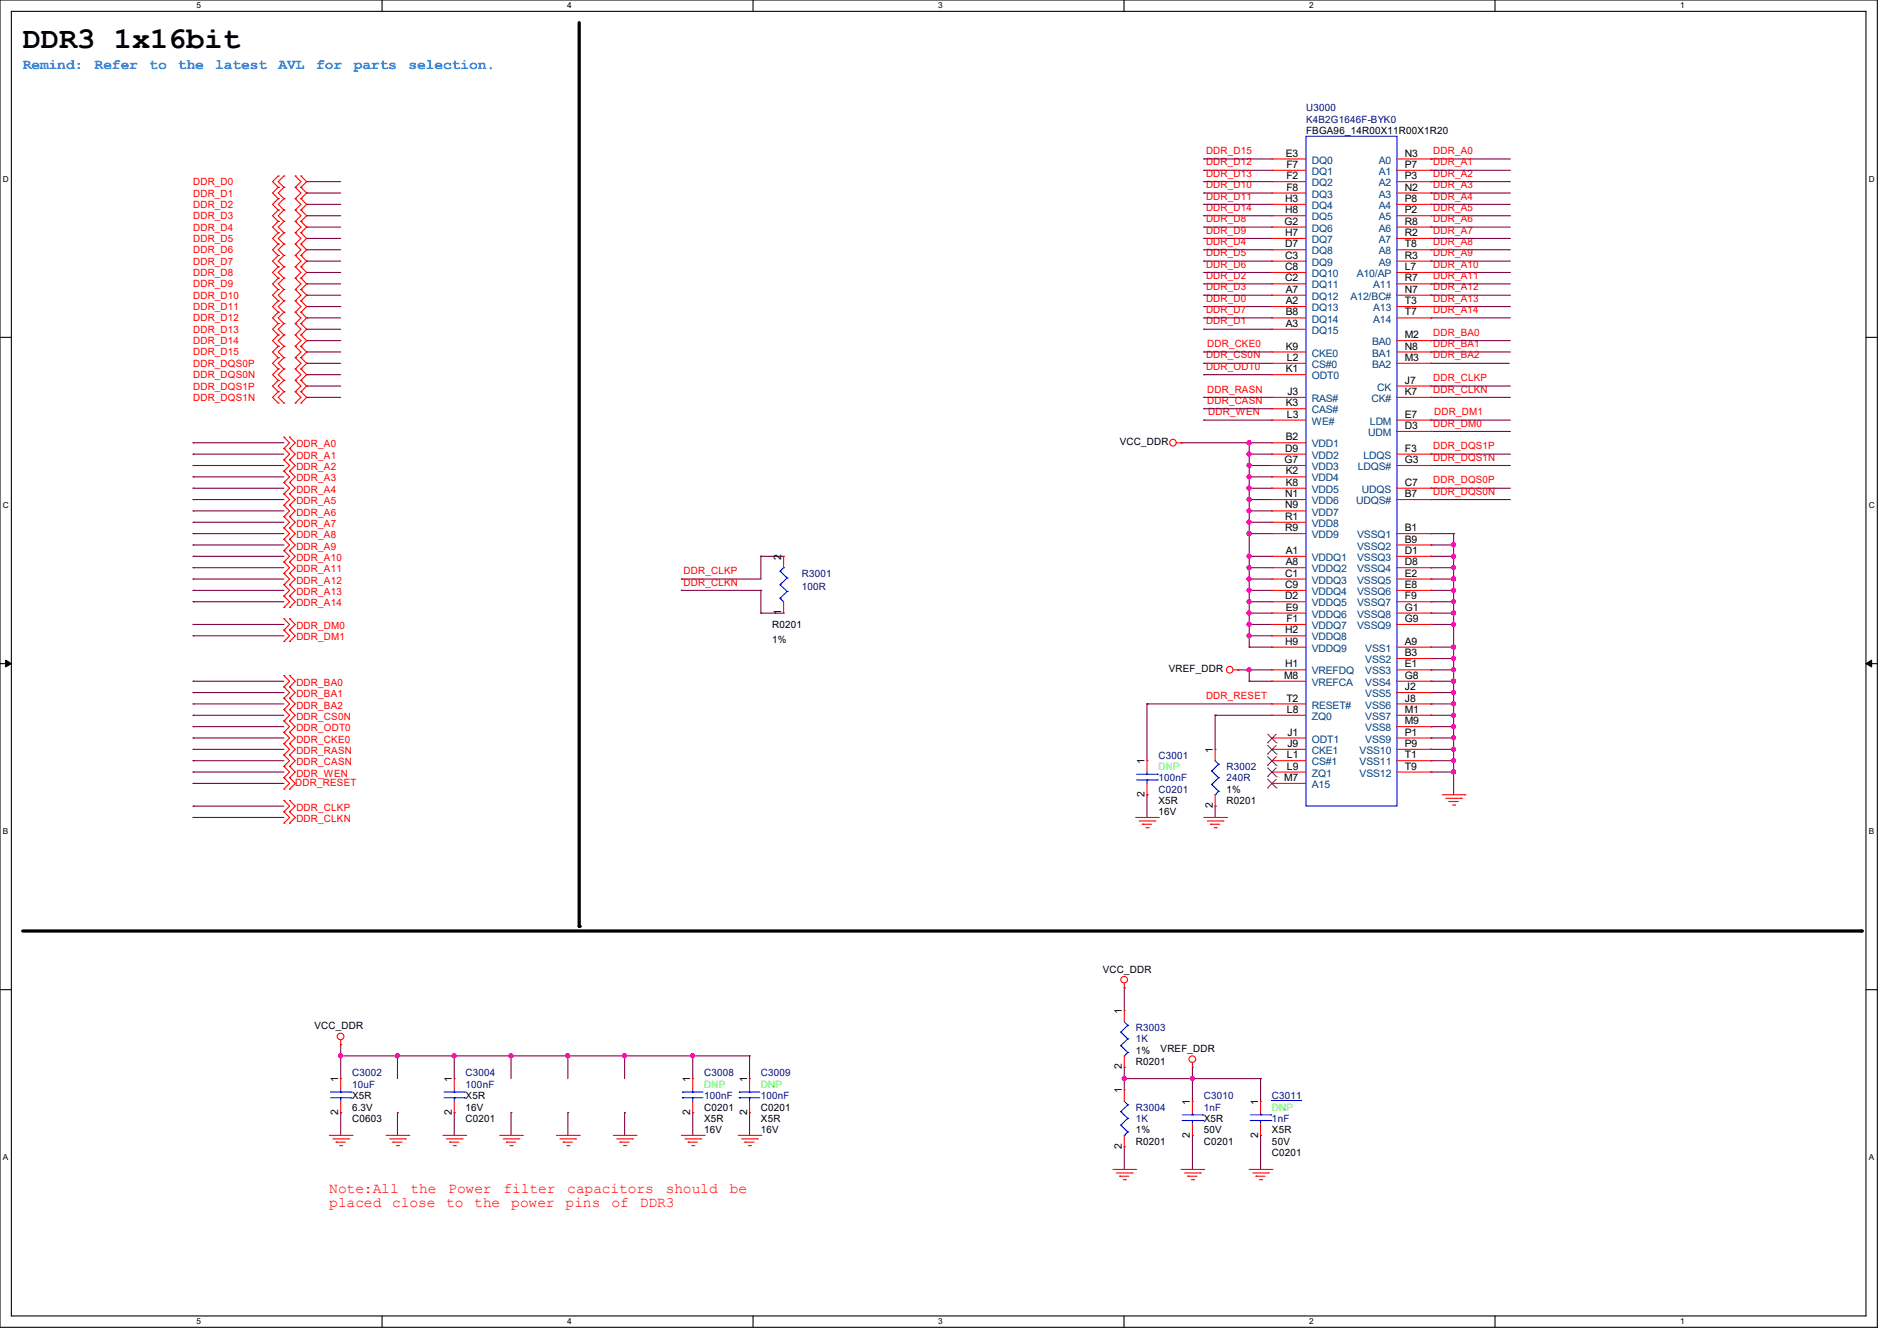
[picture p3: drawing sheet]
<svg xmlns="http://www.w3.org/2000/svg" width="297mm" height="210mm" viewBox="0 0 297 210" stroke-linecap="round" stroke-linejoin="round" font-family="sans-serif">
<path d="M0 0h293.9v207.9h-293.9zM1.8 1.8h290.3v204.3h-290.3z" fill="none" stroke="#000" stroke-width=".17"/>
<g fill="#fff">
<path d="M30.8 .2h.7v1.4h-.7z"/>
<path d="M30.8 206.2h.7v1.4h-.7z"/>
</g>
<path d="M59.8 0v1.8M59.8 206.1v1.8" fill="none" stroke="#000" stroke-width=".17"/>
<g fill="#fff">
<path d="M88.8 .2h.7v1.4h-.7z"/>
<path d="M88.8 206.2h.7v1.4h-.7z"/>
</g>
<path d="M117.9 0v1.8M117.9 206.1v1.8" fill="none" stroke="#000" stroke-width=".17"/>
<g fill="#fff">
<path d="M146.9 .2h.7v1.4h-.7z"/>
<path d="M146.9 206.2h.7v1.4h-.7z"/>
</g>
<path d="M176 0v1.8M176 206.1v1.8" fill="none" stroke="#000" stroke-width=".17"/>
<g fill="#fff">
<path d="M205 .2h.7v1.4h-.7z"/>
<path d="M205 206.2h.7v1.4h-.7z"/>
</g>
<path d="M234.1 0v1.8M234.1 206.1v1.8" fill="none" stroke="#000" stroke-width=".17"/>
<g fill="#fff">
<path d="M263.1 .2h.6v1.4h-.6z"/>
<path d="M263.1 206.2h.6v1.4h-.6z"/>
<path d="M.5 27.3h.9v1.4h-.9z"/>
<path d="M292.6 27.3h.9v1.4h-.9z"/>
<path d="M.5 78.4h.9v1.4h-.9z"/>
<path d="M292.6 78.4h.9v1.4h-.9z"/>
</g>
<path d="M0 52.8h1.8M292.1 52.8h1.8" fill="none" stroke="#000" stroke-width=".17"/>
<g fill="#fff">
<path d="M.5 129.5h.8v1.4h-.8z"/>
<path d="M292.6 129.5h.8v1.4h-.8z"/>
</g>
<path d="M0 103.9h1.8M292.1 103.9h1.8" fill="none" stroke="#000" stroke-width=".17"/>
<path d="M.9 103.4l.9 .5-.9 .5zM292.1 103.9l.9-.5v1z" fill="#000" stroke="#000" stroke-width=".16"/>
<g fill="#fff">
<path d="M.5 180.5h.8v1.4h-.8z"/>
<path d="M292.6 180.5h.8v1.4h-.8z"/>
</g>
<path d="M0 155h1.8M292.1 155h1.8" fill="none" stroke="#000" stroke-width=".17"/>
<path d="M90.7 3.6v141.5M3.6 145.8h287.8" fill="none" stroke="#000" stroke-width=".51"/>
<g fill="#000">
<circle cx="90.7" cy="145.1" r=".25"/>
<circle cx="291.4" cy="145.8" r=".25"/>
</g>
<g fill="none" stroke="#800040" stroke-width=".17">
<path d="M48 33.8h.1M48 32h.1M48 37.3h.1M48 35.6h.1M48 39.1h.1M48 30.2h.1M48 28.4h.1M48 33.8h5.3M48 32h5.3M48 37.3h5.3M48 35.6h5.3M48 39.1h5.3"/>
<path d="M48 30.2h5.3M48 28.4h5.3M188.5 26.7h.1M188.5 30.2h.1M188.5 28.4h.1M188.5 33.8h.1M188.5 37.3h.1M188.5 35.6h.1M188.5 32h.1M188.5 39.1h.1M188.5 24.9h.1M188.5 33.8h10.6"/>
<path d="M188.5 32h10.6M188.5 37.3h10.6M188.5 35.6h10.6M188.5 39.1h10.6M188.5 30.2h10.6M188.5 28.4h10.6M188.5 26.7h10.6M188.5 24.9h10.6M224 33.8h.1M224 39.1h.1M224 35.6h.1M224 32h.1"/>
<path d="M224 30.2h.1M224 37.3h.1M224 24.9h.1M224 28.4h.1M224 26.7h.1M224 33.8h12.5M224 32h12.5M224 37.3h12.5M224 35.6h12.5M224 39.1h12.5M224 30.2h12.5M224 28.4h12.5"/>
<path d="M224 26.7h12.5M224 24.9h12.5M48 58.7h.1M48 56.9h.1M48 40.9h.1M48 46.2h.1M48 44.4h.1M48 42.7h.1M48 48h.1M48 49.8h.1M48 51.6h.1M48 53.3h.1"/>
<path d="M48 55.1h.1M48 58.7h5.3M48 56.9h5.3M48 40.9h5.3M48 46.2h5.3M48 44.4h5.3M48 42.7h5.3M48 48h5.3M48 49.8h5.3M48 51.6h5.3M48 53.3h5.3M48 55.1h5.3"/>
<path d="M188.5 40.9h.1M188.5 44.4h.1M188.5 42.7h.1M188.5 48h.1M188.5 51.6h.1M188.5 49.8h.1M188.5 46.2h.1M188.5 56.9h.1M188.5 58.7h.1M188.5 55.1h.1M188.5 58.7h10.6M188.5 56.9h10.6"/>
<path d="M188.5 40.9h10.6M188.5 46.2h10.6M188.5 44.4h10.6M188.5 42.7h10.6M188.5 48h10.6M188.5 49.8h10.6M188.5 51.6h10.6M188.5 55.1h10.6M224 55.1h.1M224 53.3h.1M224 56.9h.1M224 40.9h.1"/>
<path d="M224 42.7h.1M224 46.2h.1M224 44.4h.1M224 48h.1M224 49.8h.1M224 56.9h12.3M224 40.9h12.5M224 46.2h12.5M224 44.4h12.5M224 42.7h12.5M224 48h12.5M224 49.8h12.5"/>
<path d="M224 53.3h12.5M224 55.1h12.5M30.2 74.7h.1M30.2 72.9h.1M30.2 78.2h.1M30.2 76.5h.1M30.2 71.1h.1M30.2 69.3h.1M30.2 74.7h14.2M30.2 72.9h14.2M30.2 78.2h14.2M30.2 76.5h14.2"/>
<path d="M30.2 71.1h14.2M30.2 69.3h14.2M48 62.2h.1M48 60.5h.1M48 62.2h5.3M48 60.5h5.3M184.9 69.3h.1M184.9 69.3h14.2M188.5 65.8h.1M188.5 64h.1M188.5 62.2h.1M188.5 62.2h10.6"/>
<path d="M188.5 65.8h10.6M188.5 64h10.6M195.6 71.1h.1M195.6 72.9h.1M195.6 76.5h.1M195.6 69.3h.1M195.6 74.7h.1M195.6 78.2h.1M195.6 74.7h3.5M195.6 72.9h3.5M195.6 78.2h3.5M195.6 76.5h3.5"/>
<path d="M195.6 71.1h3.5M195.6 69.3v32M224 62.2h.1M224 67.6h.1M224 76.5h.1M224 78.2h.1M224 65.8h.1M224 71.1h.1M224 72.9h.1M224 60.5h.1M224 62.2h12.5M224 60.5h12.5"/>
<path d="M224 72.9h12.5M224 78.2h12.5M224 76.5h12.5M224 71.1h12.5M224 67.6h12.5M224 65.8h12.5M30.2 97.8h.1M30.2 99.6h.1M30.2 80h.1M30.2 81.8h.1M30.2 87.1h.1M30.2 85.3h.1"/>
<path d="M30.2 83.6h.1M30.2 88.9h.1M30.2 90.7h.1M30.2 92.5h.1M30.2 94.2h.1M30.2 97.8h14.2M30.2 99.6h14.2M30.2 80h14.2M30.2 81.8h14.2M30.2 87.1h14.2M30.2 85.3h14.2M30.2 83.6h14.2"/>
<path d="M30.2 88.9h14.2M30.2 90.7h14.2M30.2 92.5h14.2M30.2 94.2h14.2M106.7 90.7h.1M106.7 92.5h.1M106.7 92.5h12.4M119.1 87.1h.1M119.1 92.5h.1M119.1 96h.1M119.1 87.1h3.6M119.1 87.1v3.6h-12.4"/>
<path d="M119.1 92.5v3.5M119.1 96h3.6M195.6 80h.1M195.6 83.6h.1M195.6 88.9h.1M195.6 97.8h.1M195.6 99.6h.1M195.6 96h.1M195.6 92.5h.1M195.6 81.8h.1M195.6 87.1h.1M195.6 90.7h.1"/>
<path d="M195.6 94.2h.1M195.6 97.8h3.5M195.6 99.6h3.5M195.6 80h3.5M195.6 81.8h3.5M195.6 87.1h3.5M195.6 83.6h3.5M195.6 88.9h3.5M195.6 90.7h3.5M195.6 92.5h3.5M195.6 94.2h3.5M195.6 96h3.5"/>
<path d="M224 97.8h.1M224 90.7h.1M224 96h.1M224 94.2h.1M224 92.5h.1M224 88.9h.1M224 83.6h.1M224 85.3h.1M224 87.1h.1M224 97.8h3.6M224 87.1h3.6M224 85.3h3.6"/>
<path d="M224 83.6h3.6M224 88.9h3.6M224 90.7h3.6M224 92.5h3.6M224 94.2h3.6M224 96h3.6M227.6 96h.1M227.6 90.7h.1M227.6 92.5h.1M227.6 94.2h.1M227.6 97.8h.1M227.6 83.6h.1"/>
<path d="M227.6 87.1h.1M227.6 85.3h.1M227.6 88.9h.1M227.6 83.6v40.9M30.2 112h.1M30.2 113.8h.1M30.2 119.1h.1M30.2 115.6h.1M30.2 117.3h.1M30.2 108.5h.1M30.2 110.2h.1M30.2 106.7h.1"/>
<path d="M30.2 112h14.2M30.2 113.8h14.2M30.2 119.1h14.2M30.2 115.6h14.2M30.2 117.3h14.2M30.2 108.5h14.2M30.2 110.2h14.2M30.2 106.7h14.2M179.6 110.2h.1M179.6 110.2h19.5M179.6 110.2v8.9M190.2 112h.1"/>
<path d="M190.2 112h8.9M190.2 112v5.3M193.8 104.9h.1M193.8 104.9h5.3M195.6 104.9h.1M195.6 106.7h.1M195.6 101.3h.1M195.6 106.7h3.5M195.6 104.9v1.8M195.6 101.3h3.5M224 117.3h.1M224 115.6h.1"/>
<path d="M224 113.8h.1M224 112h.1M224 110.2h.1M224 106.7h.1M224 119.1h.1M224 108.5h.1M224 103.1h.1M224 101.3h.1M224 104.9h.1M224 112h3.6M224 113.8h3.6M224 119.1h3.6"/>
<path d="M224 115.6h3.6M224 117.3h3.6M224 108.5h3.6M224 110.2h3.6M224 106.7h3.6M224 104.9h3.6M224 103.1h3.6M224 101.3h3.6M227.6 108.5h.1M227.6 104.9h.1M227.6 112h.1M227.6 101.3h.1"/>
<path d="M227.6 103.1h.1M227.6 110.2h.1M227.6 113.8h.1M227.6 115.6h.1M227.6 106.7h.1M227.6 117.3h.1M227.6 119.1h.1M30.2 120.9h.1M30.2 128h.1M30.2 126.2h.1M30.2 122.7h.1M30.2 120.9h14.2"/>
<path d="M30.2 128h14.2M30.2 126.2h14.2M30.2 122.7h14.2M179.6 124.5h.1M179.6 124.5v3.5M190.2 126.2h.1M190.2 126.2v1.8M224 120.9h.1M224 120.9h3.6M227.6 120.9h.1M176 154.7h.1M176 154.7v3.5"/>
<path d="M53.3 165.4h.1M53.3 174.2h.1M53.3 163.6h.1M53.3 163.6v5.3M53.3 174.2v3.6M53.3 165.4h64M62.2 174.2h.1M62.2 165.4h.1M62.2 165.4v3.5M62.2 174.2v3.6M71.1 165.4h.1M71.1 174.2h.1"/>
<path d="M71.1 165.4v3.5M71.1 174.2v3.6M80 165.4h.1M80 174.2h.1M80 165.4v3.5M80 174.2v3.6M88.9 174.2h.1M88.9 165.4h.1M88.9 165.4v3.5M88.9 174.2v3.6M97.8 174.2h.1M97.8 165.4h.1"/>
<path d="M97.8 165.4v3.5M97.8 174.2v3.6M108.5 174.2h.1M108.5 165.4h.1M108.5 165.4v3.5M108.5 174.2v3.6M117.3 174.2h.1M117.3 165.4h.1M117.3 165.4v3.5M117.3 174.2v3.6M176 179.6h.1M176 168.9h.1"/>
<path d="M176 167.1h.1M176 167.1v3.6M176 179.6v3.5M176 168.9h21.4M186.7 177.8h.1M186.7 168.9h.1M186.7 167.1h.1M186.7 167.1v5.4M186.7 177.8v5.3M197.4 177.8h.1M197.4 168.9h.1M197.4 168.9v3.6"/>
<path d="M197.4 177.8v5.3"/>
</g>
<g fill="#f0f" stroke="#f0f" stroke-width=".17">
<circle cx="62.2" cy="165.3" r=".32"/>
<circle cx="53.3" cy="165.3" r=".32"/>
<circle cx="80" cy="165.3" r=".32"/>
<circle cx="71.1" cy="165.3" r=".32"/>
<circle cx="97.8" cy="165.3" r=".32"/>
<circle cx="88.9" cy="165.3" r=".32"/>
<circle cx="186.7" cy="168.9" r=".32"/>
<circle cx="176" cy="168.9" r=".32"/>
<circle cx="195.6" cy="104.9" r=".32"/>
<circle cx="195.6" cy="72.9" r=".32"/>
<circle cx="227.6" cy="106.7" r=".32"/>
<circle cx="227.6" cy="104.9" r=".32"/>
<circle cx="227.6" cy="97.8" r=".32"/>
<circle cx="227.6" cy="120.9" r=".32"/>
<circle cx="227.6" cy="108.4" r=".32"/>
<circle cx="227.6" cy="90.7" r=".32"/>
<circle cx="227.6" cy="94.2" r=".32"/>
<circle cx="227.6" cy="92.4" r=".32"/>
<circle cx="227.6" cy="96" r=".32"/>
<circle cx="227.6" cy="112" r=".32"/>
<circle cx="227.6" cy="110.2" r=".32"/>
<circle cx="227.6" cy="103.1" r=".32"/>
<circle cx="227.6" cy="101.3" r=".32"/>
<circle cx="227.6" cy="115.5" r=".32"/>
<circle cx="227.6" cy="113.8" r=".32"/>
<circle cx="227.6" cy="119.1" r=".32"/>
<circle cx="227.6" cy="117.3" r=".32"/>
<circle cx="227.6" cy="85.3" r=".32"/>
<circle cx="227.6" cy="88.9" r=".32"/>
<circle cx="227.6" cy="87.1" r=".32"/>
<circle cx="195.6" cy="83.5" r=".32"/>
<circle cx="195.6" cy="87.1" r=".32"/>
<circle cx="195.6" cy="88.9" r=".32"/>
<circle cx="195.6" cy="99.5" r=".32"/>
<circle cx="195.6" cy="94.2" r=".32"/>
<circle cx="195.6" cy="92.4" r=".32"/>
<circle cx="195.6" cy="97.8" r=".32"/>
<circle cx="195.6" cy="96" r=".32"/>
<circle cx="195.6" cy="71.1" r=".32"/>
<circle cx="195.6" cy="69.3" r=".32"/>
<circle cx="195.6" cy="76.4" r=".32"/>
<circle cx="195.6" cy="74.7" r=".32"/>
<circle cx="195.6" cy="80" r=".32"/>
<circle cx="195.6" cy="78.2" r=".32"/>
<circle cx="195.6" cy="81.8" r=".32"/>
<circle cx="195.6" cy="90.7" r=".32"/>
<circle cx="108.4" cy="165.3" r=".32"/>
</g>
<g fill="none" stroke="#f00" stroke-width=".17">
<path d="M43.6 29.3h.1M43.6 27.6h.1M43.6 31.1h.1M43.6 32.9h.1M43.6 34.7h.1M43.6 36.4h.1M43.6 38.2h.1M43.6 32.9l-.9 .9 .9 .9M43.6 27.6l-.9 .8 .9 .9M43.6 34.7l-.9 .9 .9 .8M43.6 29.3l-.9 .9 .9 .9M43.6 36.4l-.9 .9 .9 .9"/>
<path d="M43.6 31.1l-.9 .9 .9 .9M43.6 38.2l-.9 .9 .9 .9M44.4 29.3h.1M44.4 27.6h.1M44.4 31.1h.1M44.4 32.9h.1M44.4 34.7h.1M44.4 36.4h.1M44.4 38.2h.1M44.4 31.1l-.8 .9 .8 .9M44.4 27.6l-.8 .8 .8 .9M44.4 32.9l-.8 .9 .8 .9"/>
<path d="M44.4 29.3l-.8 .9 .8 .9M44.4 34.7l-.8 .9 .8 .8M44.4 36.4l-.8 .9 .8 .9M44.4 38.2l-.8 .9 .8 .9M46.2 29.3h.1M46.2 27.6h.1M46.2 31.1h.1M46.2 32.9h.1M46.2 34.7h.1M46.2 36.4h.1M46.2 38.2h.1M46.2 27.6l.9 .8-.9 .9"/>
<path d="M46.2 31.1l.9 .9-.9 .9M46.2 29.3l.9 .9-.9 .9M46.2 32.9l.9 .9-.9 .9M46.2 34.7l.9 .9-.9 .8M46.2 36.4l.9 .9-.9 .9M46.2 38.2l.9 .9-.9 .9M47.1 27.6h.1M47.1 29.3h.1M47.1 31.1h.1M47.1 32.9h.1M47.1 34.7h.1M47.1 36.4h.1"/>
<path d="M47.1 38.2h.1M47.1 27.6l.9 .8-.9 .9M47.1 32.9l.9 .9-.9 .9M47.1 29.3l.9 .9-.9 .9M47.1 34.7l.9 .9-.9 .8M47.1 31.1l.9 .9-.9 .9M47.1 36.4l.9 .9-.9 .9M47.1 38.2l.9 .9-.9 .9M199.1 24.9h.1M199.1 26.7h.1M199.1 28.4h.1M199.1 30.2h.1"/>
<path d="M199.1 32h.1M199.1 33.8h.1M199.1 35.6h.1M199.1 37.3h.1M199.1 39.1h.1M199.1 24.9h5.4M199.1 26.7h5.4M199.1 28.4h5.4M199.1 30.2h5.4M199.1 32h5.4M199.1 33.8h5.4M199.1 35.6h5.4"/>
<path d="M199.1 37.3h5.4M199.1 39.1h5.4M218.7 24.9h5.3M218.7 26.7h5.3M218.7 28.4h5.3M218.7 30.2h5.3M218.7 32h5.3M218.7 33.8h5.3M218.7 35.6h5.3M218.7 37.3h5.3M218.7 39.1h5.3M224 24.9h.1"/>
<path d="M224 26.7h.1M224 28.4h.1M224 30.2h.1M224 32h.1M224 33.8h.1M224 35.6h.1M224 37.3h.1M224 39.1h.1M43.6 57.8h.1M43.6 56h.1M43.6 59.6h.1M43.6 40h.1"/>
<path d="M43.6 41.8h.1M43.6 43.6h.1M43.6 45.3h.1M43.6 47.1h.1M43.6 48.9h.1M43.6 50.7h.1M43.6 52.5h.1M43.6 54.2h.1M43.6 50.7l-.9 .9 .9 .9M43.6 56l-.9 .9 .9 .9M43.6 52.5l-.9 .8 .9 .9M43.6 57.8l-.9 .9 .9 .9"/>
<path d="M43.6 59.6l-.9 .9 .9 .8M43.6 40l-.9 .9 .9 .9M43.6 41.8l-.9 .9 .9 .9M43.6 43.6l-.9 .8 .9 .9M43.6 45.3l-.9 .9 .9 .9M43.6 47.1l-.9 .9 .9 .9M43.6 48.9l-.9 .9 .9 .9M43.6 54.2l-.9 .9 .9 .9M44.4 57.8h.1M44.4 56h.1M44.4 59.6h.1M44.4 40h.1"/>
<path d="M44.4 41.8h.1M44.4 43.6h.1M44.4 45.3h.1M44.4 47.1h.1M44.4 48.9h.1M44.4 50.7h.1M44.4 52.5h.1M44.4 54.2h.1M44.4 59.6l-.8 .9 .8 .8M44.4 52.5l-.8 .8 .8 .9M44.4 56l-.8 .9 .8 .9M44.4 54.2l-.8 .9 .8 .9"/>
<path d="M44.4 57.8l-.8 .9 .8 .9M44.4 40l-.8 .9 .8 .9M44.4 41.8l-.8 .9 .8 .9M44.4 43.6l-.8 .8 .8 .9M44.4 45.3l-.8 .9 .8 .9M44.4 47.1l-.8 .9 .8 .9M44.4 48.9l-.8 .9 .8 .9M44.4 50.7l-.8 .9 .8 .9M46.2 57.8h.1M46.2 56h.1M46.2 59.6h.1M46.2 40h.1"/>
<path d="M46.2 41.8h.1M46.2 43.6h.1M46.2 45.3h.1M46.2 47.1h.1M46.2 48.9h.1M46.2 50.7h.1M46.2 52.5h.1M46.2 54.2h.1M46.2 56l.9 .9-.9 .9M46.2 52.5l.9 .8-.9 .9M46.2 57.8l.9 .9-.9 .9M46.2 54.2l.9 .9-.9 .9"/>
<path d="M46.2 59.6l.9 .9-.9 .8M46.2 40l.9 .9-.9 .9M46.2 41.8l.9 .9-.9 .9M46.2 43.6l.9 .8-.9 .9M46.2 45.3l.9 .9-.9 .9M46.2 47.1l.9 .9-.9 .9M46.2 50.7l.9 .9-.9 .9M46.2 48.9l.9 .9-.9 .9M47.1 56h.1M47.1 57.8h.1M47.1 59.6h.1M47.1 40h.1"/>
<path d="M47.1 41.8h.1M47.1 43.6h.1M47.1 45.3h.1M47.1 47.1h.1M47.1 48.9h.1M47.1 50.7h.1M47.1 52.5h.1M47.1 54.2h.1M47.1 56l.9 .9-.9 .9M47.1 50.7l.9 .9-.9 .9M47.1 57.8l.9 .9-.9 .9M47.1 52.5l.9 .8-.9 .9"/>
<path d="M47.1 59.6l.9 .9-.9 .8M47.1 54.2l.9 .9-.9 .9M47.1 40l.9 .9-.9 .9M47.1 41.8l.9 .9-.9 .9M47.1 43.6l.9 .8-.9 .9M47.1 45.3l.9 .9-.9 .9M47.1 47.1l.9 .9-.9 .9M47.1 48.9l.9 .9-.9 .9M199.1 40.9h.1M199.1 42.7h.1M199.1 44.4h.1M199.1 46.2h.1"/>
<path d="M199.1 48h.1M199.1 49.8h.1M199.1 51.6h.1M199.1 55.1h.1M199.1 56.9h.1M199.1 58.7h.1M199.1 40.9h5.4M199.1 42.7h5.4M199.1 44.4h5.4M199.1 46.2h5.4M199.1 48h5.4M199.1 49.8h5.4"/>
<path d="M199.1 51.6h5.4M199.1 55.1h5.4M199.1 56.9h5.4M199.1 58.7h5.4M218.7 40.9h5.3M218.7 42.7h5.3M218.7 44.4h5.3M218.7 46.2h5.3M218.7 48h5.3M218.7 49.8h5.3M218.7 55.1h5.3M218.7 56.9h5.3"/>
<path d="M218.7 53.3h5.3M224 40.9h.1M224 42.7h.1M224 44.4h.1M224 46.2h.1M224 48h.1M224 53.3h.1M224 55.1h.1M224 56.9h.1M224 49.8h.1M43.6 61.3h.1M43.6 63.1h.1"/>
<path d="M43.6 61.3l-.9 .9 .9 .9M44.4 68.5h.1M44.4 70.2h.1M44.4 72h.1M44.4 73.8h.1M44.4 75.6h.1M44.4 77.3h.1M44.4 79.1h.1M44.4 61.3h.1M44.4 63.1h.1M44.4 68.5l.9 .8-.9 .9M44.4 70.2l.9 .9-.9 .9"/>
<path d="M44.4 72l.9 .9-.9 .9M44.4 73.8l.9 .9-.9 .9M44.4 75.6l.9 .9-.9 .8M44.4 77.3l.9 .9-.9 .9M44.4 79.1l.9 .9-.9 .9M44.4 61.3l-.8 .9 .8 .9M45.3 68.5h.1M45.3 70.2h.1M45.3 72h.1M45.3 73.8h.1M45.3 75.6h.1M45.3 77.3h.1"/>
<path d="M45.3 79.1h.1M45.3 68.5l.9 .8-.9 .9M45.3 70.2l.9 .9-.9 .9M45.3 72l.9 .9-.9 .9M45.3 73.8l.9 .9-.9 .9M45.3 75.6l.9 .9-.9 .8M45.3 77.3l.9 .9-.9 .9M45.3 79.1l.9 .9-.9 .9M46.2 61.3h.1M46.2 63.1h.1M46.2 61.3l.9 .9-.9 .9M47.1 61.3h.1"/>
<path d="M47.1 63.1h.1M47.1 61.3l.9 .9-.9 .9M184.2 69.3h.7M184.9 69.3h.1M199.1 62.2h.1M199.1 64h.1M199.1 65.8h.1M199.1 69.3h.1M199.1 71.1h.1M199.1 72.9h.1M199.1 74.7h.1M199.1 76.5h.1"/>
<path d="M199.1 78.2h.1M199.1 69.3h5.4M199.1 62.2h5.4M199.1 64h5.4M199.1 65.8h5.4M199.1 71.1h5.4M199.1 72.9h5.4M199.1 74.7h5.4M199.1 76.5h5.4M199.1 78.2h5.4M218.7 62.2h5.3M218.7 65.8h5.3"/>
<path d="M218.7 71.1h5.3M218.7 72.9h5.3M218.7 76.5h5.3M218.7 60.5h5.3M218.7 67.6h5.3M218.7 78.2h5.3M224 60.5h.1M224 62.2h.1M224 65.8h.1M224 67.6h.1M224 71.1h.1M224 72.9h.1"/>
<path d="M224 76.5h.1M224 78.2h.1M44.4 80.9h.1M44.4 82.7h.1M44.4 84.5h.1M44.4 86.2h.1M44.4 88h.1M44.4 89.8h.1M44.4 91.6h.1M44.4 93.3h.1M44.4 96.9h.1M44.4 98.7h.1"/>
<path d="M44.4 95.1h.1M44.4 80.9l.9 .9-.9 .9M44.4 82.7l.9 .9-.9 .9M44.4 84.5l.9 .8-.9 .9M44.4 86.2l.9 .9-.9 .9M44.4 88l.9 .9-.9 .9M44.4 89.8l.9 .9-.9 .9M44.4 91.6l.9 .9-.9 .8M44.4 96.9l.9 .9-.9 .9M44.4 98.7l.9 .9-.9 .9M44.4 93.3l.9 .9-.9 .9M45.3 80.9h.1"/>
<path d="M45.3 82.7h.1M45.3 84.5h.1M45.3 86.2h.1M45.3 88h.1M45.3 89.8h.1M45.3 91.6h.1M45.3 93.3h.1M45.3 96.9h.1M45.3 98.7h.1M45.3 95.1h.1M45.3 80.9l.9 .9-.9 .9M45.3 82.7l.9 .9-.9 .9"/>
<path d="M45.3 84.5l.9 .8-.9 .9M45.3 86.2l.9 .9-.9 .9M45.3 88l.9 .9-.9 .9M45.3 89.8l.9 .9-.9 .9M45.3 91.6l.9 .9-.9 .8M45.3 96.9l.9 .9-.9 .9M45.3 98.7l.9 .9-.9 .9M45.3 93.3l.9 .9-.9 .9M122.7 96h.1M122.7 87.1h.1M122.7 87.1v1.8M122.7 94.2v1.8"/>
<path d="M199.1 87.1h.1M199.1 88.9h.1M199.1 90.7h.1M199.1 92.5h.1M199.1 94.2h.1M199.1 96h.1M199.1 97.8h.1M199.1 80h.1M199.1 81.8h.1M199.1 83.6h.1M199.1 99.6h.1M199.1 87.1h5.4"/>
<path d="M199.1 88.9h5.4M199.1 83.6h5.4M199.1 90.7h5.4M199.1 92.5h5.4M199.1 94.2h5.4M199.1 96h5.4M199.1 97.8h5.4M199.1 80h5.4M199.1 81.8h5.4M199.1 99.6h5.4M218.7 87.1h5.3M218.7 88.9h5.3"/>
<path d="M218.7 83.6h5.3M218.7 85.3h5.3M218.7 90.7h5.3M218.7 92.5h5.3M218.7 94.2h5.3M218.7 96h5.3M218.7 97.8h5.3M224 83.6h.1M224 85.3h.1M224 87.1h.1M224 88.9h.1M224 90.7h.1"/>
<path d="M224 92.5h.1M224 94.2h.1M224 96h.1M224 97.8h.1M44.4 116.5h.1M44.4 118.2h.1M44.4 100.5h.1M44.4 105.8h.1M44.4 107.6h.1M44.4 109.3h.1M44.4 111.1h.1M44.4 112.9h.1"/>
<path d="M44.4 114.7h.1M44.4 116.5l.9 .8-.9 .9M44.4 118.2l.9 .9-.9 .9M44.4 105.8l.9 .9-.9 .9M44.4 107.6l.9 .9-.9 .8M44.4 109.3l.9 .9-.9 .9M44.4 111.1l.9 .9-.9 .9M44.4 112.9l.9 .9-.9 .9M44.4 114.7l.9 .9-.9 .9M45.3 116.5h.1M45.3 118.2h.1M45.3 100.5h.1"/>
<path d="M45.3 105.8h.1M45.3 107.6h.1M45.3 109.3h.1M45.3 111.1h.1M45.3 112.9h.1M45.3 114.7h.1M45.3 116.5l.9 .8-.9 .9M45.3 118.2l.9 .9-.9 .9M45.3 105.8l.9 .9-.9 .9M45.3 107.6l.9 .9-.9 .8M45.3 109.3l.9 .9-.9 .9M45.3 111.1l.9 .9-.9 .9"/>
<path d="M45.3 112.9l.9 .9-.9 .9M45.3 114.7l.9 .9-.9 .9M179.6 119.1h.1M179.6 119.1v1.8M190.2 117.3h.1M190.2 117.3v1.8M193.1 104.9h.7M193.8 104.9h.1M199.1 115.6h.1M199.1 117.3h.1M199.1 104.9h.1M199.1 119.1h.1"/>
<path d="M199.1 112h.1M199.1 106.7h.1M199.1 110.2h.1M199.1 101.3h.1M199.1 104.9h5.4M199.1 115.6h5.4M199.1 117.3h5.4M199.1 101.3h5.4M199.1 106.7h5.4M199.1 110.2h5.4M199.1 112h5.4M199.1 119.1h5.4"/>
<path d="M218.7 104.9h5.3M218.7 115.6h5.3M218.7 117.3h5.3M218.7 101.3h5.3M218.7 103.1h5.3M218.7 106.7h5.3M218.7 108.5h5.3M218.7 110.2h5.3M218.7 112h5.3M218.7 113.8h5.3M218.7 119.1h5.3M224 101.3h.1"/>
<path d="M224 103.1h.1M224 106.7h.1M224 108.5h.1M224 104.9h.1M224 110.2h.1M224 112h.1M224 113.8h.1M224 115.6h.1M224 117.3h.1M224 119.1h.1M44.4 120h.1M44.4 121.8h.1"/>
<path d="M44.4 125.3h.1M44.4 127.1h.1M44.4 128.9h.1M44.4 123.6h.1M44.4 120l.9 .9-.9 .9M44.4 125.3l.9 .9-.9 .9M44.4 127.1l.9 .9-.9 .9M44.4 121.8l.9 .9-.9 .9M45.3 120h.1M45.3 121.8h.1M45.3 125.3h.1M45.3 127.1h.1"/>
<path d="M45.3 128.9h.1M45.3 123.6h.1M45.3 120l.9 .9-.9 .9M45.3 125.3l.9 .9-.9 .9M45.3 127.1l.9 .9-.9 .9M45.3 121.8l.9 .9-.9 .9M177.8 128h3.6M178.4 128.6h2.4M178.9 129.1h.1M178.9 129.1h1.4M179.4 129.6h.3M179.6 124.5h.1"/>
<path d="M179.6 122.7v1.8M179.7 129.6h.1M180.8 128.6h.1M181.4 128h.1M188.5 128h3.5M189 128.6h2.5M189.5 129.1h.1M189.5 129.1h1.5M190.1 129.6h.3M190.2 126.2h.1M190.2 124.5v1.7M190.4 129.6h.1"/>
<path d="M191.5 128.6h.1M192 128h.1M199.1 120.9h.1M199.1 122.7h.1M199.1 120.9h5.4M199.1 122.7h5.4M218.7 120.9h5.3M224 120.9h.1M225.8 124.5h3.6M226.4 125h2.4M226.9 125.5h.1M226.9 125.5h1.4"/>
<path d="M227.4 126.1h.4M227.8 126.1h.1M228.8 125h.1M229.4 124.5h.1M176 154.7h.1M176 158.2h.1M176 154v.7M176 158.2v1.8M51.6 177.8h3.5M52.1 178.4h2.5M52.6 178.9h.1M52.6 178.9h1.5"/>
<path d="M53.2 179.4h.3M53.3 163.6h.1M53.3 168.9h.1M53.3 174.2h.1M53.3 162.9v.7M53.3 168.9v1.8M53.3 172.5v1.7M53.5 179.4h.1M54.6 178.4h.1M55.1 177.8h.1M60.5 177.8h3.5M61 178.4h2.5"/>
<path d="M61.5 178.9h.1M61.5 178.9h1.4M62.1 179.4h.3M62.4 179.4h.1M63.5 178.4h.1M64 177.8h.1M69.3 177.8h3.6M69.9 178.4h2.4M70.4 178.9h.1M70.4 178.9h1.4M71 179.4h.3M71.1 168.9h.1"/>
<path d="M71.1 174.2h.1M71.1 168.9v1.8M71.1 172.5v1.7M71.3 179.4h.1M72.3 178.4h.1M72.9 177.8h.1M78.2 177.8h3.6M78.8 178.4h2.4M79.3 178.9h.1M79.3 178.9h1.4M79.8 179.4h.4M80.2 179.4h.1"/>
<path d="M81.2 178.4h.1M81.8 177.8h.1M87.1 177.8h3.6M87.7 178.4h2.4M88.2 178.9h.1M88.2 178.9h1.4M88.7 179.4h.4M89.1 179.4h.1M90.1 178.4h.1M90.7 177.8h.1M96 177.8h3.6M96.6 178.4h2.4"/>
<path d="M97.1 178.9h.1M97.1 178.9h1.4M97.6 179.4h.4M98 179.4h.1M99 178.4h.1M99.6 177.8h.1M106.7 177.8h3.5M107.2 178.4h2.5M107.7 178.9h.1M107.7 178.9h1.5M108.3 179.4h.3M108.5 168.9h.1"/>
<path d="M108.5 174.2h.1M108.5 168.9v1.8M108.5 172.5v1.7M108.6 179.4h.1M109.7 178.4h.1M110.2 177.8h.1M115.6 177.8h3.5M116.1 178.4h2.5M116.6 178.9h.1M116.6 178.9h1.5M117.2 179.4h.3M117.3 168.9h.1"/>
<path d="M117.3 174.2h.1M117.3 168.9v1.8M117.3 172.5v1.7M117.5 179.4h.1M118.6 178.4h.1M119.1 177.8h.1M176 170.7h.1M176 179.6h.1M176 167.1h.1M176 165.4v1.7M176 170.7v1.8M176 177.8v1.8"/>
<path d="M186.7 167.1h.1M186.7 172.5h.1M186.7 177.8h.1M186.7 166.4v.7M186.7 172.5v1.7M186.7 176v1.8M197.4 172.5h.1M197.4 177.8h.1M197.4 172.5v1.7M197.4 176v1.8M174.2 183.1h3.6M174.8 183.7h2.4"/>
<path d="M175.3 184.2h.1M175.3 184.2h1.4M175.9 184.7h.3M176.2 184.7h.1M177.2 183.7h.1M177.8 183.1h.1M184.9 183.1h3.6M185.5 183.7h2.4M186 184.2h.1M186 184.2h1.4M186.5 184.7h.4M186.9 184.7h.1"/>
<path d="M187.9 183.7h.1M188.5 183.1h.1M195.6 183.1h3.5M196.1 183.7h2.5M196.6 184.2h.1M196.6 184.2h1.5M197.2 184.7h.3M197.5 184.7h.1M198.6 183.7h.1M199.1 183.1h.1"/>
<circle cx="183.6" cy="69.3" r=".52"/>
<circle cx="192.5" cy="104.9" r=".52"/>
<circle cx="176" cy="153.4" r=".52"/>
<circle cx="53.3" cy="162.3" r=".52"/>
<circle cx="186.7" cy="165.9" r=".52"/>
</g>
<g fill="none" stroke="#00f" stroke-width=".17">
<path d="M204.5 21.3h14.2v104.9h-14.2zM122.1 93.7h.1M122.1 91.6h.1M122.1 89.5h.1M122.1 93.7l.6 .5M122.1 91.6l1.1 1M122.1 89.5l1.1 1M122.7 88.9h.1M122.7 88.9l-.6 .6M123.2 92.6h.1M123.2 90.5h.1M123.2 92.6l-1.1 1.1"/>
<path d="M123.2 90.5l-1.1 1.1M190.2 119.1l.6 .6M190.8 119.7h.1M190.8 119.7l-1.1 1M178 122.1h3.2M178 121.2h3.2M179.6 121.2h.1M179.6 122.1h.1M179.6 120.9v.3M179.6 122.1v.6M181.2 122.1h.1M181.2 121.2h.1"/>
<path d="M189.7 120.7h.1M189.7 122.9h.1M189.7 120.7l1.1 1.1M189.7 122.9l1.1 1M190.2 124.5h.1M190.8 121.8h.1M190.8 123.9h.1M190.8 121.8l-1.1 1.1M190.8 123.9l-.6 .6M51.7 171.9h3.2M51.7 171h3.2M53.3 171h.1"/>
<path d="M53.3 171.9h.1M53.3 170.7v.3M53.3 171.9v.6M54.9 171.9h.1M54.9 171h.1M69.5 171.9h3.2M69.5 171h3.2M71.1 171h.1M71.1 171.9h.1M71.1 170.7v.3M71.1 171.9v.6M72.7 171.9h.1"/>
<path d="M72.7 171h.1M106.8 171.9h.1M106.8 171h.1M106.8 171.9h3.3M106.8 171h3.3M108.5 171h.1M108.5 171.9h.1M108.5 170.7v.3M108.5 171.9v.6M115.7 171.9h.1M115.7 171h.1M115.7 171.9h3.3"/>
<path d="M115.7 171h3.3M117.3 171h.1M117.3 171.9h.1M117.3 170.7v.3M117.3 171.9v.6M175.5 174.1h.1M175.5 176.2h.1M175.5 161.6h.1M175.5 163.7h.1M175.5 174.1l1.1 1M175.5 176.2l1.1 1M175.5 161.6l1.1 1.1"/>
<path d="M175.5 163.7l1.1 1.1M176 177.8h.1M176 165.4h.1M176 172.5l.6 .5M176 160l.6 .6M176.6 173h.1M176.6 175.1h.1M176.6 177.2h.1M176.6 160.6h.1M176.6 162.7h.1M176.6 164.8h.1M176.6 173l-1.1 1.1"/>
<path d="M176.6 175.1l-1.1 1.1M176.6 177.2l-.6 .6M176.6 160.6l-1.1 1M176.6 162.7l-1.1 1M176.6 164.8l-.6 .6M185.1 175.5h3.2M185.1 174.6h3.2M186.7 174.6h.1M186.7 175.5h.1M186.7 174.2v.4M186.7 175.5v.5M188.3 175.5h.1"/>
<path d="M188.3 174.6h.1M195.7 175.5h3.3M195.7 174.6h3.3M197.4 174.6h.1M197.4 175.5h.1M197.4 174.2v.4M197.4 175.5v.5M199 175.5h.1M199 174.6h.1"/>
</g>
<g fill="none" stroke="#804000" stroke-width=".16">
<path d="M198.4 116.3h.1M198.4 118.1h.1M198.4 119.9h.1M198.4 114.9l1.4 1.4M198.4 116.7l1.4 1.4M198.4 118.5l1.4 1.4M199.8 116.3h.1M199.8 118.1h.1M199.8 119.9h.1M199.8 114.9l-1.4 1.4M199.8 116.7l-1.4 1.4M199.8 118.5l-1.4 1.4"/>
<path d="M198.4 121.6h.1M198.4 123.4h.1M198.4 120.2l1.4 1.4M198.4 122l1.4 1.4M199.8 121.6h.1M199.8 123.4h.1M199.8 120.2l-1.4 1.4M199.8 122l-1.4 1.4"/>
</g>
<path d="M199.1 172.4h4.7" fill="none" stroke="#000080" stroke-width=".16"/>
<text font-size="4.7" x="3.6" y="7.5">DDR3 1x16bit</text>
<g font-size="2.3" fill="#0080ff">
<text x="3.6" y="10.8">Remind:</text>
<text x="14.8" y="10.8">Refer</text>
<text x="23.4" y="10.8">to</text>
<text x="27.9" y="10.8">the</text>
<text x="33.7" y="10.8">latest</text>
<text x="43.6" y="10.8">AVL</text>
<text x="49.5" y="10.8">for</text>
<text x="55.4" y="10.8">parts</text>
<text x="64" y="10.8">selection.</text>
</g>
<g font-size="2.3" fill="#f00">
<text x="51.6" y="186.8">Note:All</text>
<text x="51.6" y="189.1">placed</text>
<text x="61.4" y="189.1">close</text>
<text x="64.3" y="186.8">the</text>
<text x="69.8" y="189.1">to</text>
<text x="70.2" y="186.8">Power</text>
<text x="74.3" y="189.1">the</text>
<text x="78.8" y="186.8">filter</text>
<text x="80.1" y="189.1">power</text>
<text x="88.6" y="189.1">pins</text>
<text x="88.8" y="186.8">capacitors</text>
<text x="95.7" y="189.1">of</text>
<text x="100.2" y="189.1">DDR3</text>
<text x="104.2" y="186.8">should</text>
<text x="114.3" y="186.8">be</text>
</g>
<g font-size="1.6" fill="#000080">
<text x="204.5" y="17.4">U3000</text>
<text x="204.5" y="19.2">K4B2G1646F-BYK0</text>
<text x="125.5" y="90.3">R3001</text>
<text x="125.5" y="92.5">100R</text>
<text x="181.4" y="118.8">C3001</text>
<text x="181.4" y="122.3">100nF</text>
<text x="181.4" y="124.1">C0201</text>
<text x="192" y="120.6">R3002</text>
<text x="192" y="122.3">240R</text>
<text x="177.8" y="161.5">R3003</text>
<text x="177.8" y="163.2">1K</text>
<text x="55.1" y="168.6">C3002</text>
<text x="55.1" y="170.3">10uF</text>
<text x="72.9" y="168.6">C3004</text>
<text x="72.9" y="170.3">100nF</text>
<text x="110.2" y="168.6">C3008</text>
<text x="110.2" y="172.1">100nF</text>
<text x="119.1" y="168.6">C3009</text>
<text x="119.1" y="172.1">100nF</text>
<text x="177.8" y="173.9">R3004</text>
<text x="188.5" y="172.1">C3010</text>
<text x="188.5" y="173.9">1nF</text>
<text x="199.1" y="172.1">C3011</text>
<text x="177.8" y="175.7">1K</text>
<text x="199.1" y="175.7">1nF</text>
</g>
<g font-size="1.6">
<text x="204.5" y="21">FBGA96_14R00X11R00X1R20</text>
<text x="201.3" y="24.5">E3</text>
<text x="201.4" y="26.3">F7</text>
<text x="201.4" y="28.1">F2</text>
<text x="201.4" y="29.8">F8</text>
<text x="219.9" y="24.5">N3</text>
<text x="219.9" y="26.3">P7</text>
<text x="219.9" y="28.1">P3</text>
<text x="219.9" y="29.8">N2</text>
<text x="201.1" y="35.2">G2</text>
<text x="201.2" y="31.6">H3</text>
<text x="201.2" y="33.4">H8</text>
<text x="219.9" y="31.6">P8</text>
<text x="219.9" y="33.4">P2</text>
<text x="219.9" y="35.2">R8</text>
<text x="201.2" y="37">H7</text>
<text x="201.2" y="38.7">D7</text>
<text x="201.2" y="40.5">C3</text>
<text x="219.9" y="37">R2</text>
<text x="219.9" y="38.7">T8</text>
<text x="219.9" y="40.5">R3</text>
<text x="201.2" y="42.3">C8</text>
<text x="201.2" y="44.1">C2</text>
<text x="201.3" y="45.8">A7</text>
<text x="201.3" y="47.6">A2</text>
<text x="219.9" y="42.3">L7</text>
<text x="219.9" y="44.1">R7</text>
<text x="219.9" y="45.8">N7</text>
<text x="219.9" y="47.6">T3</text>
<text x="201.3" y="49.4">B8</text>
<text x="201.3" y="51.2">A3</text>
<text x="219.9" y="53">M2</text>
<text x="219.9" y="49.4">T7</text>
<text x="201.3" y="54.7">K9</text>
<text x="201.3" y="58.3">K1</text>
<text x="201.5" y="56.5">L2</text>
<text x="219.9" y="54.7">N8</text>
<text x="219.9" y="56.5">M3</text>
<text x="201.3" y="63.6">K3</text>
<text x="201.5" y="65.4">L3</text>
<text x="201.6" y="61.8">J3</text>
<text x="219.9" y="60.1">J7</text>
<text x="219.9" y="61.8">K7</text>
<text x="219.9" y="65.4">E7</text>
<text x="175.3" y="69.7">VCC_DDR</text>
<text x="201.2" y="70.7">D9</text>
<text x="201.3" y="69">B2</text>
<text x="219.9" y="67.2">D3</text>
<text x="219.9" y="70.7">F3</text>
<text x="201.1" y="72.5">G7</text>
<text x="201.2" y="77.9">N1</text>
<text x="201.3" y="74.3">K2</text>
<text x="201.3" y="76.1">K8</text>
<text x="219.9" y="72.5">G3</text>
<text x="219.9" y="76.1">C7</text>
<text x="219.9" y="77.9">B7</text>
<text x="201.2" y="79.6">N9</text>
<text x="201.2" y="81.4">R1</text>
<text x="201.2" y="83.2">R9</text>
<text x="219.9" y="83.2">B1</text>
<text x="122.3" y="87.7" transform="rotate(-90 122.3 87.7)">2</text>
<text x="201.3" y="86.7">A1</text>
<text x="201.3" y="88.5">A8</text>
<text x="219.9" y="85">B9</text>
<text x="219.9" y="86.7">D1</text>
<text x="219.9" y="88.5">D8</text>
<text x="201.2" y="90.3">C1</text>
<text x="201.2" y="92.1">C9</text>
<text x="201.2" y="93.9">D2</text>
<text x="201.3" y="95.6">E9</text>
<text x="219.9" y="90.3">E2</text>
<text x="219.9" y="92.1">E8</text>
<text x="219.9" y="93.9">F9</text>
<text x="219.9" y="95.6">G1</text>
<text x="120.9" y="98.3">R0201</text>
<text x="120.9" y="100.7">1%</text>
<text x="122.3" y="96.3" transform="rotate(-90 122.3 96.3)">1</text>
<text x="201.2" y="99.2">H2</text>
<text x="201.2" y="101">H9</text>
<text x="201.4" y="97.4">F1</text>
<text x="219.9" y="101">A9</text>
<text x="219.9" y="97.4">G9</text>
<text x="183" y="105.3">VREF_DDR</text>
<text x="201.1" y="106.3">M8</text>
<text x="201.2" y="104.5">H1</text>
<text x="219.9" y="102.7">B3</text>
<text x="219.9" y="106.3">G8</text>
<text x="219.9" y="104.5">E1</text>
<text x="201.4" y="109.9">T2</text>
<text x="201.5" y="111.6">L8</text>
<text x="219.9" y="108.1">J2</text>
<text x="219.9" y="109.9">J8</text>
<text x="219.9" y="111.6">M1</text>
<text x="219.9" y="113.4">M9</text>
<text x="179.2" y="119.7" transform="rotate(-90 179.2 119.7)">1</text>
<text x="189.9" y="117.9" transform="rotate(-90 189.9 117.9)">1</text>
<text x="201.5" y="118.7">L1</text>
<text x="201.6" y="115.2">J1</text>
<text x="201.6" y="117">J9</text>
<text x="219.9" y="115.2">P1</text>
<text x="219.9" y="117">P9</text>
<text x="219.9" y="118.7">T1</text>
<text x="179.2" y="124.8" transform="rotate(-90 179.2 124.8)">2</text>
<text x="181.4" y="125.9">X5R</text>
<text x="192" y="125.9">R0201</text>
<text x="192" y="124.1">1%</text>
<text x="201.1" y="122.3">M7</text>
<text x="201.5" y="120.5">L9</text>
<text x="219.9" y="120.5">T9</text>
<text x="181.4" y="127.7">16V</text>
<text x="189.9" y="126.6" transform="rotate(-90 189.9 126.6)">2</text>
<text x="172.6" y="152.4">VCC_DDR</text>
<text x="49.2" y="161.1">VCC_DDR</text>
<text x="175.6" y="158.8" transform="rotate(-90 175.6 158.8)">1</text>
<text x="175.6" y="167.5" transform="rotate(-90 175.6 167.5)">2</text>
<text x="177.8" y="166.8">R0201</text>
<text x="177.8" y="165">1%</text>
<text x="181.7" y="164.7">VREF_DDR</text>
<text x="53" y="169.5" transform="rotate(-90 53 169.5)">1</text>
<text x="55.1" y="172.1">X5R</text>
<text x="55.1" y="173.9">6.3V</text>
<text x="70.7" y="169.5" transform="rotate(-90 70.7 169.5)">1</text>
<text x="72.9" y="172.1">X5R</text>
<text x="72.9" y="173.9">16V</text>
<text x="108.1" y="169.5" transform="rotate(-90 108.1 169.5)">1</text>
<text x="110.2" y="173.9">C0201</text>
<text x="117" y="169.5" transform="rotate(-90 117 169.5)">1</text>
<text x="119.1" y="173.9">C0201</text>
<text x="175.6" y="171.2" transform="rotate(-90 175.6 171.2)">1</text>
<text x="186.3" y="173" transform="rotate(-90 186.3 173)">1</text>
<text x="197" y="173" transform="rotate(-90 197 173)">1</text>
<text x="53" y="174.6" transform="rotate(-90 53 174.6)">2</text>
<text x="55.1" y="175.7">C0603</text>
<text x="70.7" y="174.6" transform="rotate(-90 70.7 174.6)">2</text>
<text x="72.9" y="175.7">C0201</text>
<text x="108.1" y="174.6" transform="rotate(-90 108.1 174.6)">2</text>
<text x="110.2" y="175.7">X5R</text>
<text x="110.2" y="177.5">16V</text>
<text x="117" y="174.6" transform="rotate(-90 117 174.6)">2</text>
<text x="119.1" y="175.7">X5R</text>
<text x="119.1" y="177.5">16V</text>
<text x="175.6" y="179.9" transform="rotate(-90 175.6 179.9)">2</text>
<text x="177.8" y="179.2">R0201</text>
<text x="177.8" y="177.5">1%</text>
<text x="186.3" y="178.1" transform="rotate(-90 186.3 178.1)">2</text>
<text x="188.5" y="179.2">C0201</text>
<text x="188.5" y="175.7">X5R</text>
<text x="188.5" y="177.5">50V</text>
<text x="197" y="178.1" transform="rotate(-90 197 178.1)">2</text>
<text x="199.1" y="177.5">X5R</text>
<text x="199.1" y="179.2">50V</text>
<text x="199.1" y="181">C0201</text>
</g>
<g font-size="1.6" fill="#f00">
<text x="30.2" y="29">DDR_D0</text>
<text x="188.8" y="25.9">DDR_D12</text>
<text x="188.8" y="29.5">DDR_D10</text>
<text x="188.8" y="27.7">DDR_D13</text>
<text x="188.8" y="24.1">DDR_D15</text>
<text x="224.4" y="29.5">DDR_A3</text>
<text x="224.4" y="24.1">DDR_A0</text>
<text x="224.4" y="27.7">DDR_A2</text>
<text x="224.4" y="25.9">DDR_A1</text>
<text x="30.2" y="30.8">DDR_D1</text>
<text x="30.2" y="32.6">DDR_D2</text>
<text x="30.2" y="34.3">DDR_D3</text>
<text x="188.8" y="33">DDR_D14</text>
<text x="188.8" y="34.8">DDR_D8</text>
<text x="188.8" y="31.2">DDR_D11</text>
<text x="224.4" y="33">DDR_A5</text>
<text x="224.4" y="34.8">DDR_A6</text>
<text x="224.4" y="31.2">DDR_A4</text>
<text x="30.2" y="36.1">DDR_D4</text>
<text x="30.2" y="37.9">DDR_D5</text>
<text x="30.2" y="39.7">DDR_D6</text>
<text x="30.2" y="41.4">DDR_D7</text>
<text x="188.8" y="36.6">DDR_D9</text>
<text x="188.8" y="40.1">DDR_D5</text>
<text x="188.8" y="41.9">DDR_D6</text>
<text x="188.8" y="38.4">DDR_D4</text>
<text x="224.4" y="38.4">DDR_A8</text>
<text x="224.4" y="40.1">DDR_A9</text>
<text x="224.4" y="41.9">DDR_A10</text>
<text x="224.4" y="36.6">DDR_A7</text>
<text x="30.2" y="43.2">DDR_D8</text>
<text x="30.2" y="45">DDR_D9</text>
<text x="30.2" y="46.8">DDR_D10</text>
<text x="188.8" y="43.7">DDR_D2</text>
<text x="188.8" y="47.2">DDR_D0</text>
<text x="188.8" y="45.5">DDR_D3</text>
<text x="224.4" y="45.5">DDR_A12</text>
<text x="224.4" y="43.7">DDR_A11</text>
<text x="224.4" y="47.2">DDR_A13</text>
<text x="30.2" y="48.6">DDR_D11</text>
<text x="30.2" y="50.3">DDR_D12</text>
<text x="30.2" y="52.1">DDR_D13</text>
<text x="30.2" y="53.9">DDR_D14</text>
<text x="188.8" y="50.8">DDR_D1</text>
<text x="188.8" y="49">DDR_D7</text>
<text x="224.4" y="52.6">DDR_BA0</text>
<text x="224.4" y="49">DDR_A14</text>
<text x="30.2" y="57.4">DDR_DQS0P</text>
<text x="30.2" y="59.2">DDR_DQS0N</text>
<text x="30.2" y="55.7">DDR_D15</text>
<text x="188.8" y="56.1">DDR_CS0N</text>
<text x="188.8" y="57.9">DDR_ODT0</text>
<text x="189" y="54.4">DDR_CKE0</text>
<text x="224.4" y="54.4">DDR_BA1</text>
<text x="224.4" y="56.1">DDR_BA2</text>
<text x="224.4" y="59.7">DDR_CLKP</text>
<text x="30.2" y="61">DDR_DQS1P</text>
<text x="30.2" y="62.8">DDR_DQS1N</text>
<text x="189" y="63.2">DDR_CASN</text>
<text x="189" y="61.5">DDR_RASN</text>
<text x="189.2" y="65">DDR_WEN</text>
<text x="224.4" y="61.5">DDR_CLKN</text>
<text x="224.5" y="65">DDR_DM1</text>
<text x="46.4" y="70.1">DDR_A0</text>
<text x="46.4" y="71.8">DDR_A1</text>
<text x="224.4" y="66.8">DDR_DM0</text>
<text x="224.4" y="70.4">DDR_DQS1P</text>
<text x="46.4" y="73.6">DDR_A2</text>
<text x="46.4" y="75.4">DDR_A3</text>
<text x="46.4" y="77.2">DDR_A4</text>
<text x="224.4" y="75.7">DDR_DQS0P</text>
<text x="224.4" y="77.5">DDR_DQS0N</text>
<text x="224.4" y="72.1">DDR_DQS1N</text>
<text x="46.4" y="79">DDR_A5</text>
<text x="46.4" y="80.7">DDR_A6</text>
<text x="46.4" y="82.5">DDR_A7</text>
<text x="46.4" y="84.3">DDR_A8</text>
<text x="46.4" y="86.1">DDR_A9</text>
<text x="46.4" y="87.8">DDR_A10</text>
<text x="46.4" y="89.6">DDR_A11</text>
<text x="107" y="89.9">DDR_CLKP</text>
<text x="46.4" y="91.4">DDR_A12</text>
<text x="46.4" y="93.2">DDR_A13</text>
<text x="46.4" y="95">DDR_A14</text>
<text x="107" y="91.7">DDR_CLKN</text>
<text x="46.4" y="98.5">DDR_DM0</text>
<text x="46.4" y="100.3">DDR_DM1</text>
<text x="46.4" y="107.4">DDR_BA0</text>
<text x="46.4" y="109.2">DDR_BA1</text>
<text x="46.4" y="111">DDR_BA2</text>
<text x="46.4" y="112.7">DDR_CS0N</text>
<text x="188.8" y="109.5">DDR_RESET</text>
<text x="46.4" y="118.1">DDR_RASN</text>
<text x="46.4" y="119.8">DDR_CASN</text>
<text x="46.4" y="114.5">DDR_ODT0</text>
<text x="46.4" y="116.3">DDR_CKE0</text>
<text x="46.2" y="123.1">DDR_RESET</text>
<text x="46.4" y="121.6">DDR_WEN</text>
<text x="46.4" y="127">DDR_CLKP</text>
<text x="46.4" y="128.7">DDR_CLKN</text>
</g>
<g font-size="1.6" fill="#004080">
<text x="205.4" y="25.6">DQ0</text>
<text x="205.4" y="27.4">DQ1</text>
<text x="205.4" y="29.2">DQ2</text>
<text x="215.9" y="25.6">A0</text>
<text x="215.9" y="27.4">A1</text>
<text x="215.9" y="29.2">A2</text>
<text x="205.4" y="30.9">DQ3</text>
<text x="205.4" y="32.7">DQ4</text>
<text x="205.4" y="34.5">DQ5</text>
<text x="215.9" y="30.9">A3</text>
<text x="215.9" y="32.7">A4</text>
<text x="215.9" y="34.5">A5</text>
<text x="205.4" y="36.3">DQ6</text>
<text x="205.4" y="38.1">DQ7</text>
<text x="205.4" y="39.8">DQ8</text>
<text x="205.4" y="41.6">DQ9</text>
<text x="215.9" y="36.3">A6</text>
<text x="215.9" y="38.1">A7</text>
<text x="215.9" y="39.8">A8</text>
<text x="215.9" y="41.6">A9</text>
<text x="205.4" y="43.4">DQ10</text>
<text x="205.4" y="45.2">DQ11</text>
<text x="205.4" y="46.9">DQ12</text>
<text x="211.4" y="46.9">A12/BC#</text>
<text x="212.4" y="43.4">A10/AP</text>
<text x="215" y="45.2">A11</text>
<text x="205.4" y="48.7">DQ13</text>
<text x="205.4" y="50.5">DQ14</text>
<text x="205.4" y="52.3">DQ15</text>
<text x="215" y="48.7">A13</text>
<text x="215" y="50.5">A14</text>
<text x="205.4" y="55.8">CKE0</text>
<text x="205.4" y="57.6">CS#0</text>
<text x="205.4" y="59.4">ODT0</text>
<text x="214.8" y="54.1">BA0</text>
<text x="214.8" y="55.8">BA1</text>
<text x="214.8" y="57.6">BA2</text>
<text x="205.4" y="63">RAS#</text>
<text x="205.4" y="64.7">CAS#</text>
<text x="214.7" y="63">CK#</text>
<text x="215.6" y="61.2">CK</text>
<text x="205.4" y="66.5">WE#</text>
<text x="205.4" y="70.1">VDD1</text>
<text x="205.4" y="71.8">VDD2</text>
<text x="213.5" y="71.8">LDQS</text>
<text x="214.2" y="68.3">UDM</text>
<text x="214.5" y="66.5">LDM</text>
<text x="205.4" y="73.6">VDD3</text>
<text x="205.4" y="75.4">VDD4</text>
<text x="205.4" y="77.2">VDD5</text>
<text x="212.6" y="73.6">LDQS#</text>
<text x="213.2" y="77.2">UDQS</text>
<text x="205.4" y="79">VDD6</text>
<text x="205.4" y="80.7">VDD7</text>
<text x="205.4" y="82.5">VDD8</text>
<text x="212.3" y="79">UDQS#</text>
<text x="205.4" y="87.8">VDDQ1</text>
<text x="205.4" y="89.6">VDDQ2</text>
<text x="205.4" y="84.3">VDD9</text>
<text x="212.5" y="84.3">VSSQ1</text>
<text x="212.5" y="86.1">VSSQ2</text>
<text x="212.5" y="87.8">VSSQ3</text>
<text x="212.5" y="89.6">VSSQ4</text>
<text x="205.4" y="91.4">VDDQ3</text>
<text x="205.4" y="93.2">VDDQ4</text>
<text x="205.4" y="95">VDDQ5</text>
<text x="212.5" y="91.4">VSSQ5</text>
<text x="212.5" y="93.2">VSSQ6</text>
<text x="212.5" y="95">VSSQ7</text>
<text x="205.4" y="96.7">VDDQ6</text>
<text x="205.4" y="98.5">VDDQ7</text>
<text x="205.4" y="100.3">VDDQ8</text>
<text x="212.5" y="96.7">VSSQ8</text>
<text x="212.5" y="98.5">VSSQ9</text>
<text x="205.4" y="105.6">VREFDQ</text>
<text x="205.4" y="107.4">VREFCA</text>
<text x="205.4" y="102.1">VDDQ9</text>
<text x="213.8" y="102.1">VSS1</text>
<text x="213.8" y="103.8">VSS2</text>
<text x="213.8" y="107.4">VSS4</text>
<text x="213.8" y="105.6">VSS3</text>
<text x="205.4" y="112.7">ZQ0</text>
<text x="205.4" y="111">RESET#</text>
<text x="213.8" y="109.2">VSS5</text>
<text x="213.8" y="111">VSS6</text>
<text x="213.8" y="112.7">VSS7</text>
<text x="205.4" y="116.3">ODT1</text>
<text x="205.4" y="118.1">CKE1</text>
<text x="205.4" y="119.8">CS#1</text>
<text x="212.9" y="118.1">VSS10</text>
<text x="212.9" y="119.8">VSS11</text>
<text x="213.8" y="114.5">VSS8</text>
<text x="213.8" y="116.3">VSS9</text>
<text x="205.4" y="121.6">ZQ1</text>
<text x="205.4" y="123.4">A15</text>
<text x="212.9" y="121.6">VSS12</text>
</g>
<g font-size="1.6" fill="#0f0">
<text x="181.4" y="120.6">DNP</text>
<text x="110.2" y="170.3">DNP</text>
<text x="119.1" y="170.3">DNP</text>
<text x="199.1" y="173.9">DNP</text>
</g>
<g font-size="1.3">
<text x="30.8" y="1.3">5</text>
<text x="88.8" y="1.3">4</text>
<text x="146.9" y="1.3">3</text>
<text x="205" y="1.3">2</text>
<text x="263.1" y="1.3">1</text>
<text x=".5" y="28.4">D</text>
<text x="292.6" y="28.4">D</text>
<text x=".5" y="79.5">C</text>
<text x="292.6" y="79.5">C</text>
<text x=".5" y="130.6">B</text>
<text x="292.6" y="130.6">B</text>
<text x=".5" y="181.7">A</text>
<text x="292.6" y="181.7">A</text>
<text x="30.8" y="207.4">5</text>
<text x="88.8" y="207.4">4</text>
<text x="146.9" y="207.4">3</text>
<text x="205" y="207.4">2</text>
<text x="263.1" y="207.4">1</text>
</g>
</svg>
